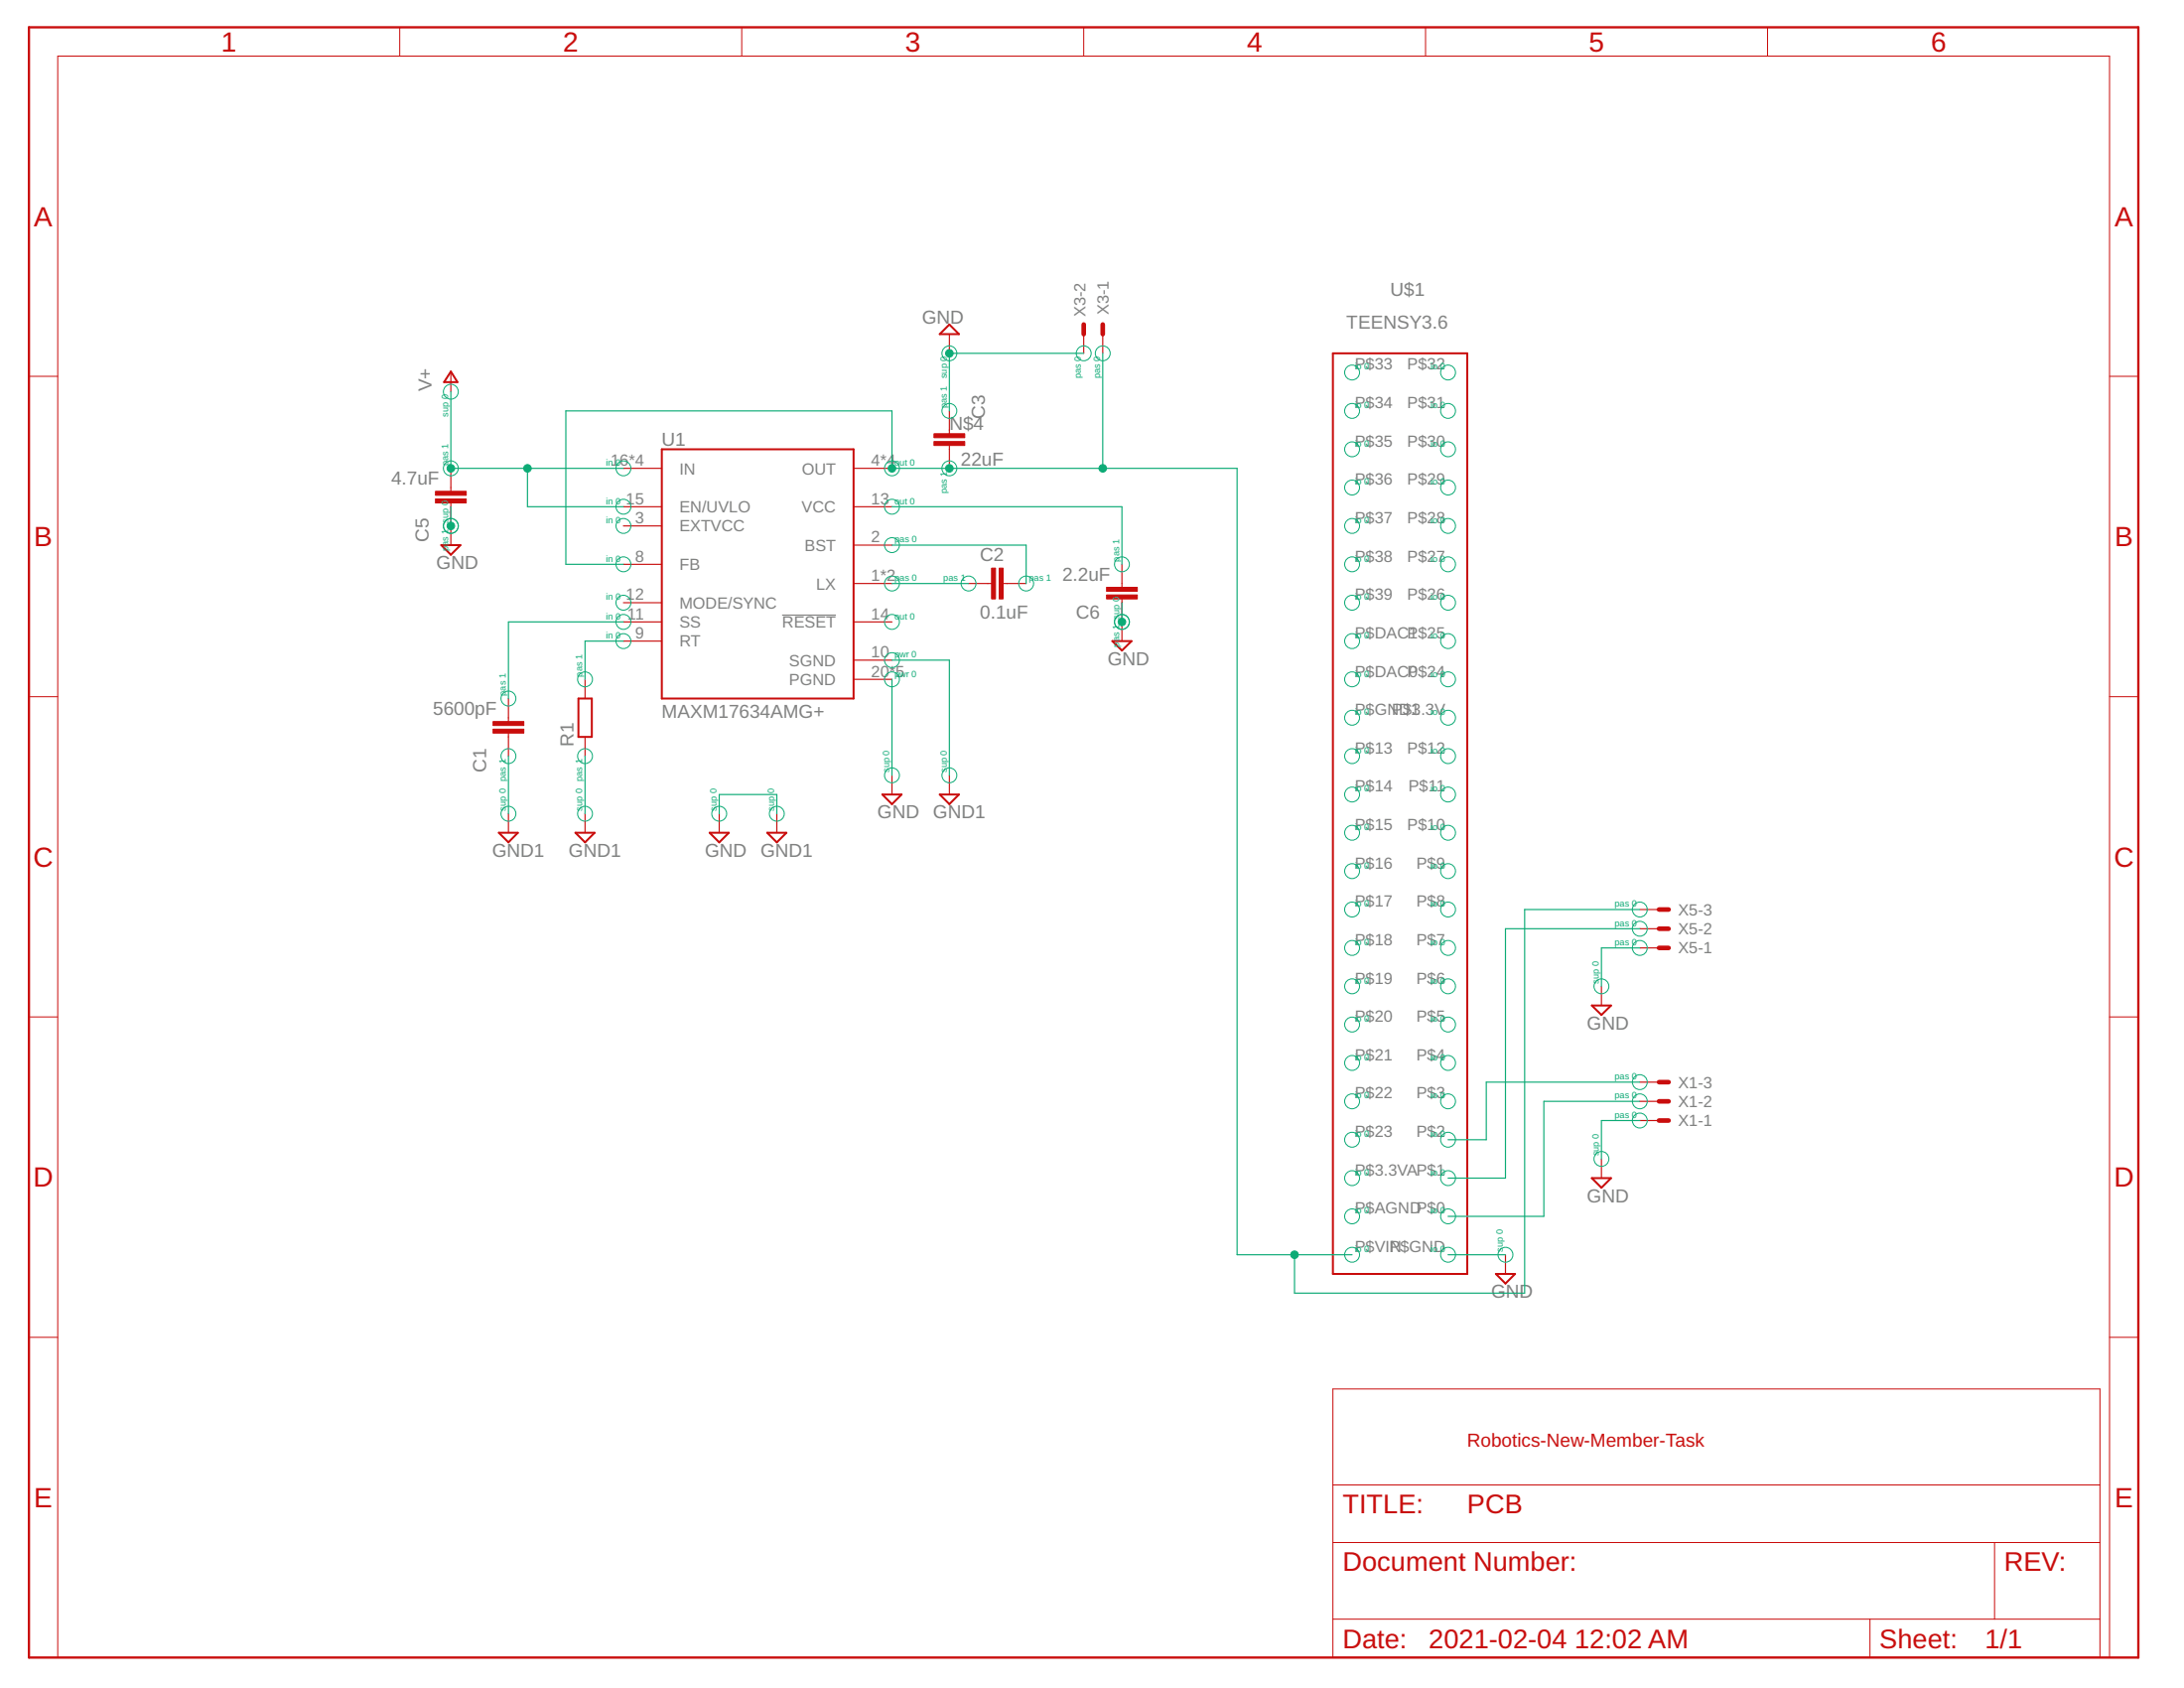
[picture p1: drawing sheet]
<svg xmlns="http://www.w3.org/2000/svg" width="279mm" height="216mm" viewBox="0 0 279 216" stroke-linecap="round" stroke-linejoin="round" font-family="sans-serif">
<path d="M100.1 78.7h6.8" fill="none" stroke="#808080" stroke-width=".15"/>
<path d="M3.7 3.5h269.9v208.5h-269.9z" fill="none" stroke="#c90d0c" stroke-width=".3"/>
<g fill="none" stroke="#c90d0c" stroke-width=".13">
<path d="M51.1 3.5v3.7M94.9 3.5v3.7M138.6 3.5v3.7M182.4 3.5v3.7M226.1 3.5v3.7M3.7 48.1h3.7M269.9 48.1h3.7M3.7 89.1h3.7M269.9 89.1h3.7M3.7 130.1h3.7M269.9 130.1h3.7M3.7 171h3.7"/>
<path d="M170.5 177.7h98.1v34.3h-98.1zM269.9 171h3.7M170.5 197.3h98.1M170.5 189.9h98.1M255.2 197.3v9.8M7.4 212v-204.8h262.5v204.8M170.5 207.1h98.1M239.2 207.1v4.9"/>
</g>
<path d="M138.6 41.5v1.2M141.1 41.5v1.2M212.2 118.8h1.3M212.2 116.3h1.3M212.2 121.2h1.3M212.2 138.4h1.3M212.2 143.3h1.3M212.2 140.9h1.3" fill="none" stroke="#c90d0c" stroke-width=".59"/>
<g fill="none" stroke="#c90d0c" stroke-width=".15">
<path d="M57.7 47.6v2.5M57.7 59.9v3M79.8 59.9h4.9M109.2 59.9h4.9M121.5 42.7v2.5M121.5 52.6v2.9M121.5 57v2.9M138.6 42.7v2.5M141.1 42.7v2.5M57.7 64.3v5.4M79.8 67.3h4.9M79.8 72.2h4.9"/>
<path d="M79.8 79.5h4.9M79.8 77.1h4.9M79.8 64.8h4.9M109.2 74.6h4.9M109.2 69.7h4.9M109.2 79.5h4.9M109.2 64.8h4.9M123.9 74.6h3M128.3 74.6h3M143.5 72.2v2.9M143.5 76.6v5.4M65 89.3v3"/>
<path d="M65 93.8v2.9M74.8 86.9v2.4M74.8 94.3v2.4M79.8 82h4.9M109.2 84.4h4.9M109.2 86.9h4.9M114.1 99.2v2.4M121.5 99.2v2.4M65 104.1v2.4M74.8 104.1v2.4M92 104.1v2.4M99.4 104.1v2.4"/>
<path d="M209.8 118.8h2.4M209.8 116.3h2.4M204.9 126.2v2.4M209.8 121.2h2.4M209.8 138.4h2.4M204.9 148.2v2.5M209.8 143.3h2.4M209.8 140.9h2.4M192.6 160.5v2.4"/>
</g>
<g fill="none" stroke="#c90d0c" stroke-width=".25">
<path d="M57.7 47.5l.8 1.4h-1.7zM84.7 57.5h24.5v31.8h-24.5zM121.5 41.5l1.2 1.2h-2.5zM170.5 45.2h17.2v117.7h-17.2zM56.5 69.7h2.4l-1.2 1.3zM74 89.3h1.7v5h-1.7zM142.3 82h2.5l-1.3 1.2zM63.8 106.5h2.5l-1.3 1.2zM73.6 106.5h2.5l-1.3 1.2zM90.8 106.5h2.4l-1.2 1.2zM98.1 106.5h2.5l-1.2 1.2zM112.9 101.6h2.4l-1.2 1.2z"/>
<path d="M120.2 101.6h2.5l-1.2 1.2zM203.6 128.6h2.5l-1.2 1.2zM203.6 150.7h2.5l-1.2 1.2zM191.4 162.9h2.4l-1.2 1.3z"/>
</g>
<g fill="#c90d0c" stroke="#c90d0c" stroke-width=".13">
<path d="M63.1 92.3h3.9v.5h-3.9z"/>
<path d="M63.1 93.3h3.9v.5h-3.9z"/>
<path d="M126.9 72.7h.5v3.9h-.5z"/>
<path d="M127.8 72.7h.5v3.9h-.5z"/>
<path d="M119.5 56.5h3.9v.5h-3.9z"/>
<path d="M119.5 55.5h3.9v.5h-3.9z"/>
<path d="M55.7 62.8h3.9v.6h-3.9z"/>
<path d="M55.7 63.8h3.9v.5h-3.9z"/>
<path d="M141.6 75.1h3.9v.5h-3.9z"/>
<path d="M141.6 76.1h3.9v.5h-3.9z"/>
</g>
<g fill="none" stroke="#0dab76" stroke-width=".13">
<circle cx="57.7" cy="50.1" r=".95"/>
<circle cx="57.7" cy="59.9" r=".95"/>
<circle cx="79.8" cy="59.9" r=".95"/>
<circle cx="114.1" cy="59.9" r=".95"/>
<circle cx="121.5" cy="52.6" r=".95"/>
<circle cx="121.5" cy="59.9" r=".95"/>
<circle cx="121.5" cy="45.2" r=".95"/>
<circle cx="138.6" cy="45.2" r=".95"/>
<circle cx="141.1" cy="45.2" r=".95"/>
<circle cx="173" cy="47.6" r=".95"/>
<circle cx="173" cy="57.5" r=".95"/>
<circle cx="173" cy="52.6" r=".95"/>
<circle cx="185.3" cy="57.5" r=".95"/>
<circle cx="185.3" cy="52.6" r=".95"/>
<circle cx="185.3" cy="47.6" r=".95"/>
<circle cx="57.7" cy="67.3" r=".95"/>
<circle cx="79.8" cy="77.1" r=".95"/>
<circle cx="79.8" cy="79.5" r=".95"/>
<circle cx="79.8" cy="67.3" r=".95"/>
<circle cx="79.8" cy="64.8" r=".95"/>
<circle cx="79.8" cy="72.2" r=".95"/>
<circle cx="114.1" cy="79.5" r=".95"/>
<circle cx="114.1" cy="74.6" r=".95"/>
<circle cx="114.1" cy="69.7" r=".95"/>
<circle cx="114.1" cy="64.8" r=".95"/>
<circle cx="123.9" cy="74.6" r=".95"/>
<circle cx="131.3" cy="74.6" r=".95"/>
<circle cx="143.5" cy="72.2" r=".95"/>
<circle cx="143.5" cy="79.5" r=".95"/>
<circle cx="173" cy="62.4" r=".95"/>
<circle cx="173" cy="67.3" r=".95"/>
<circle cx="173" cy="77.1" r=".95"/>
<circle cx="173" cy="72.2" r=".95"/>
<circle cx="185.3" cy="67.3" r=".95"/>
<circle cx="185.3" cy="62.4" r=".95"/>
<circle cx="185.3" cy="72.2" r=".95"/>
<circle cx="185.3" cy="77.1" r=".95"/>
<circle cx="65" cy="96.7" r=".95"/>
<circle cx="65" cy="89.3" r=".95"/>
<circle cx="74.8" cy="96.7" r=".95"/>
<circle cx="74.8" cy="86.9" r=".95"/>
<circle cx="79.8" cy="82" r=".95"/>
<circle cx="114.1" cy="99.2" r=".95"/>
<circle cx="114.1" cy="86.9" r=".95"/>
<circle cx="114.1" cy="84.4" r=".95"/>
<circle cx="121.5" cy="99.2" r=".95"/>
<circle cx="173" cy="96.7" r=".95"/>
<circle cx="173" cy="91.8" r=".95"/>
<circle cx="173" cy="86.9" r=".95"/>
<circle cx="173" cy="82" r=".95"/>
<circle cx="185.3" cy="91.8" r=".95"/>
<circle cx="185.3" cy="96.7" r=".95"/>
<circle cx="185.3" cy="86.9" r=".95"/>
<circle cx="185.3" cy="82" r=".95"/>
<circle cx="65" cy="104.1" r=".95"/>
<circle cx="74.8" cy="104.1" r=".95"/>
<circle cx="92" cy="104.1" r=".95"/>
<circle cx="99.4" cy="104.1" r=".95"/>
<circle cx="173" cy="106.5" r=".95"/>
<circle cx="173" cy="116.3" r=".95"/>
<circle cx="173" cy="101.6" r=".95"/>
<circle cx="173" cy="111.4" r=".95"/>
<circle cx="185.3" cy="111.4" r=".95"/>
<circle cx="185.3" cy="106.5" r=".95"/>
<circle cx="185.3" cy="101.6" r=".95"/>
<circle cx="185.3" cy="116.3" r=".95"/>
<circle cx="209.8" cy="116.3" r=".95"/>
<circle cx="209.8" cy="118.8" r=".95"/>
<circle cx="173" cy="131" r=".95"/>
<circle cx="173" cy="126.2" r=".95"/>
<circle cx="173" cy="136" r=".95"/>
<circle cx="173" cy="121.2" r=".95"/>
<circle cx="185.3" cy="126.2" r=".95"/>
<circle cx="185.3" cy="136" r=".95"/>
<circle cx="185.3" cy="131" r=".95"/>
<circle cx="185.3" cy="121.2" r=".95"/>
<circle cx="204.9" cy="126.2" r=".95"/>
<circle cx="209.8" cy="138.4" r=".95"/>
<circle cx="209.8" cy="121.2" r=".95"/>
<circle cx="173" cy="145.8" r=".95"/>
<circle cx="173" cy="150.7" r=".95"/>
<circle cx="173" cy="155.6" r=".95"/>
<circle cx="173" cy="140.9" r=".95"/>
<circle cx="185.3" cy="155.6" r=".95"/>
<circle cx="185.3" cy="145.8" r=".95"/>
<circle cx="185.3" cy="140.9" r=".95"/>
<circle cx="185.3" cy="150.7" r=".95"/>
<circle cx="204.9" cy="148.2" r=".95"/>
<circle cx="209.8" cy="143.3" r=".95"/>
<circle cx="209.8" cy="140.9" r=".95"/>
<circle cx="173" cy="160.5" r=".95"/>
<circle cx="185.3" cy="160.5" r=".95"/>
<circle cx="192.6" cy="160.5" r=".95"/>
</g>
<g fill="none" stroke="#0dab76" stroke-width=".15">
<path d="M57.7 50.1v9.8h22.1M67.5 59.9v4.9h12.3M138.6 45.2h-17.1v7.4M141.1 45.2v14.7M57.7 64.8v2.5M79.8 72.2h-7.4v-19.6h41.7v7.3h44.2v100.6h14.7M79.8 79.5h-14.8v9.8M114.1 64.8h29.4v7.4M114.1 69.7h17.2v4.9M114.1 74.6h9.8M143.5 77.1v2.4M65 96.7v7.4"/>
<path d="M74.8 96.7v7.4M79.8 82h-5v4.9M114.1 86.9v12.3M114.1 84.4h7.4v14.8M92 104.1v-2.5h7.4v2.5M209.8 116.3h-14.7v49.1h-29.5v-4.9M209.8 118.8h-17.2v31.9h-7.3M209.8 121.2h-4.9v5M209.8 138.4h-19.7v7.4h-4.8M209.8 143.3h-4.9v4.9M209.8 140.9h-12.3v14.7h-12.2M185.3 160.5h7.3"/>
</g>
<g fill="#0dab76" stroke="#0dab76" stroke-width=".13">
<circle cx="57.7" cy="59.9" r=".49"/>
<circle cx="67.5" cy="59.9" r=".49"/>
<circle cx="57.7" cy="67.3" r=".49"/>
<circle cx="143.5" cy="79.5" r=".49"/>
<circle cx="121.5" cy="45.2" r=".49"/>
<circle cx="114.1" cy="59.9" r=".49"/>
<circle cx="121.5" cy="59.9" r=".49"/>
<circle cx="141.1" cy="59.9" r=".49"/>
<circle cx="165.6" cy="160.5" r=".49"/>
</g>
<g font-size="3.6" fill="#c90d0c">
<text x="28.3" y="6.6">1</text>
<text x="72" y="6.6">2</text>
<text x="115.8" y="6.6">3</text>
<text x="159.5" y="6.6">4</text>
<text x="203.3" y="6.6">5</text>
<text x="247" y="6.6">6</text>
<text x="4.4" y="28.9">A</text>
<text x="270.5" y="28.9">A</text>
<text x="4.4" y="69.9">B</text>
<text x="270.5" y="69.9">B</text>
<text x="4.3" y="110.8">C</text>
<text x="270.5" y="110.8">C</text>
<text x="4.3" y="151.8">D</text>
<text x="270.5" y="151.8">D</text>
<text x="4.4" y="192.8">E</text>
<text x="270.5" y="192.8">E</text>
</g>
<g font-size="3.5" fill="#c90d0c">
<text x="171.8" y="193.6">TITLE:</text>
<text x="187.7" y="193.6">PCB</text>
<text x="171.8" y="201">Document Number:</text>
<text x="256.4" y="201">REV:</text>
<text x="171.8" y="210.8">Date:</text>
<text x="182.8" y="210.8">2021-02-04</text>
<text x="201.4" y="210.8">12:02 AM</text>
<text x="240.4" y="210.8">Sheet:</text>
<text x="253.9" y="210.8">1/1</text>
</g>
<g font-size="2.4" fill="#808080">
<text x="117.9" y="41.4">GND</text>
<text x="177.9" y="37.8">U$1</text>
<text x="172.2" y="42">TEENSY3.6</text>
<text x="55.2" y="50.1" transform="rotate(-90 55.2 50.1)">V+</text>
<text x="126" y="53.5" transform="rotate(-90 126 53.5)">C3</text>
<text x="84.7" y="57">U1</text>
<text x="121.5" y="55">N$4</text>
<text x="122.9" y="59.5">22uF</text>
<text x="50" y="62">4.7uF</text>
<text x="54.9" y="69.4" transform="rotate(-90 54.9 69.4)">C5</text>
<text x="125.4" y="71.8">C2</text>
<text x="55.8" y="72.8">GND</text>
<text x="135.9" y="74.3">2.2uF</text>
<text x="125.4" y="79.2">0.1uF</text>
<text x="137.7" y="79.2">C6</text>
<text x="141.7" y="85.1">GND</text>
<text x="55.4" y="91.4">5600pF</text>
<text x="73.4" y="95.5" transform="rotate(-90 73.4 95.5)">R1</text>
<text x="84.7" y="91.8">MAXM17634AMG+</text>
<text x="62.2" y="98.8" transform="rotate(-90 62.2 98.8)">C1</text>
<text x="112.3" y="104.7">GND</text>
<text x="119.4" y="104.7">GND1</text>
<text x="62.9" y="109.6">GND1</text>
<text x="72.8" y="109.6">GND1</text>
<text x="90.2" y="109.6">GND</text>
<text x="97.3" y="109.6">GND1</text>
<text x="203" y="131.7">GND</text>
<text x="203" y="153.7">GND</text>
<text x="190.8" y="166">GND</text>
</g>
<text font-size="2.4" fill="#c90d0c" x="187.7" y="185">Robotics-New-Member-Task</text>
<g font-size="2.1" fill="#808080">
<text x="138.9" y="40.5" transform="rotate(-90 138.9 40.5)">X3-2</text>
<text x="141.8" y="40.3" transform="rotate(-90 141.8 40.3)">X3-1</text>
<text x="173.3" y="47.3">P$33</text>
<text x="180" y="47.3">P$32</text>
<text x="173.3" y="52.2">P$34</text>
<text x="180" y="52.2">P$31</text>
<text x="78.1" y="59.6">16*4</text>
<text x="111.5" y="59.6">4*4</text>
<text x="173.3" y="57.1">P$35</text>
<text x="180" y="57.1">P$30</text>
<text x="80.1" y="64.5">15</text>
<text x="86.9" y="65.6">EN/UVLO</text>
<text x="86.9" y="60.6">IN</text>
<text x="102.6" y="65.6">VCC</text>
<text x="102.6" y="60.7">OUT</text>
<text x="111.5" y="64.5">13</text>
<text x="173.3" y="62">P$36</text>
<text x="180" y="62">P$29</text>
<text x="81.2" y="66.9">3</text>
<text x="81.2" y="71.8">8</text>
<text x="86.9" y="68">EXTVCC</text>
<text x="102.9" y="70.5">BST</text>
<text x="111.5" y="69.4">2</text>
<text x="173.3" y="66.9">P$37</text>
<text x="173.3" y="71.8">P$38</text>
<text x="180" y="71.8">P$27</text>
<text x="180" y="66.9">P$28</text>
<text x="80.1" y="76.7">12</text>
<text x="86.9" y="72.9">FB</text>
<text x="86.9" y="77.8">MODE/SYNC</text>
<text x="104.4" y="75.4">LX</text>
<text x="111.5" y="74.3">1*2</text>
<text x="173.3" y="76.7">P$39</text>
<text x="180" y="76.7">P$26</text>
<text x="80.2" y="79.2">11</text>
<text x="81.2" y="81.6">9</text>
<text x="86.9" y="82.7">RT</text>
<text x="86.9" y="80.3">SS</text>
<text x="100.1" y="80.3">RESET</text>
<text x="111.5" y="79.2">14</text>
<text x="173.3" y="81.6">P$DACP$25</text>
<text x="180.2" y="81.6">1</text>
<text x="100.9" y="85.2">SGND</text>
<text x="100.9" y="87.6">PGND</text>
<text x="111.5" y="84.1">10</text>
<text x="111.5" y="86.6">20*5</text>
<text x="173.3" y="86.6">P$DACP$24</text>
<text x="180.2" y="86.6">0</text>
<text x="173.3" y="91.5">P$GNPD1</text>
<text x="179.5" y="91.5">$3.3V</text>
<text x="173.3" y="96.4">P$13</text>
<text x="173.3" y="101.3">P$14</text>
<text x="180" y="96.4">P$12</text>
<text x="180.2" y="101.3">P$11</text>
<text x="173.3" y="106.2">P$15</text>
<text x="180" y="106.2">P$10</text>
<text x="173.3" y="111.1">P$16</text>
<text x="181.2" y="111.1">P$9</text>
<text x="173.3" y="116">P$17</text>
<text x="181.2" y="116">P$8</text>
<text x="214.7" y="119.5">X5-2</text>
<text x="214.7" y="117.1">X5-3</text>
<text x="173.3" y="120.9">P$18</text>
<text x="173.3" y="125.8">P$19</text>
<text x="181.2" y="125.8">P$6</text>
<text x="181.2" y="120.9">P$7</text>
<text x="214.7" y="122">X5-1</text>
<text x="173.3" y="130.7">P$20</text>
<text x="181.2" y="130.7">P$5</text>
<text x="173.3" y="135.6">P$21</text>
<text x="181.2" y="135.6">P$4</text>
<text x="173.3" y="140.5">P$22</text>
<text x="181.2" y="140.5">P$3</text>
<text x="214.7" y="141.6">X1-2</text>
<text x="214.7" y="139.1">X1-3</text>
<text x="173.3" y="145.4">P$23</text>
<text x="181.2" y="145.4">P$2</text>
<text x="214.7" y="144.1">X1-1</text>
<text x="173.3" y="150.3">P$3.3VAP$1</text>
<text x="173.3" y="155.2">P$AGNDP$0</text>
<text x="173.3" y="160.1">P$VIP$GND</text>
<text x="177.8" y="160.1">N</text>
</g>
<g font-size="1.2" fill="#0dab76">
<text x="173.3" y="47.3">io 0</text>
<text x="183" y="47.3">io 0</text>
<text x="57.3" y="53.3" transform="rotate(-90 57.3 53.3)">sup 0</text>
<text x="121.1" y="52.2" transform="rotate(-90 121.1 52.2)">pas 1</text>
<text x="121.1" y="48.4" transform="rotate(-90 121.1 48.4)">sup 0</text>
<text x="138.3" y="48.4" transform="rotate(-90 138.3 48.4)">pas 0</text>
<text x="140.7" y="48.4" transform="rotate(-90 140.7 48.4)">pas 0</text>
<text x="173.3" y="52.2">io 0</text>
<text x="183" y="52.2">io 0</text>
<text x="57.3" y="59.6" transform="rotate(-90 57.3 59.6)">pas 1</text>
<text x="77.5" y="59.6">in 0</text>
<text x="114.4" y="59.6">out 0</text>
<text x="173.3" y="57.1">io 0</text>
<text x="183" y="57.1">io 0</text>
<text x="77.5" y="64.5">in 0</text>
<text x="114.4" y="64.5">out 0</text>
<text x="121.1" y="63.1" transform="rotate(-90 121.1 63.1)">pas 1</text>
<text x="173.3" y="62">io 0</text>
<text x="183" y="62">io 0</text>
<text x="57.3" y="70.5" transform="rotate(-90 57.3 70.5)">pas 1 sup 0</text>
<text x="77.5" y="66.9">in 0</text>
<text x="77.5" y="71.8">in 0</text>
<text x="114.4" y="69.4">pas 0</text>
<text x="143.2" y="71.8" transform="rotate(-90 143.2 71.8)">pas 1</text>
<text x="173.3" y="66.9">io 0</text>
<text x="173.3" y="71.8">io 0</text>
<text x="183" y="71.8">io 0</text>
<text x="183" y="66.9">io 0</text>
<text x="77.5" y="76.7">in 0</text>
<text x="114.4" y="74.3">pas 0</text>
<text x="120.7" y="74.3">pas 1</text>
<text x="131.6" y="74.3">pas 1</text>
<text x="173.3" y="76.7">io 0</text>
<text x="183" y="76.7">io 0</text>
<text x="77.5" y="81.6">in 0</text>
<text x="77.5" y="79.2">in 0</text>
<text x="114.4" y="79.2">out 0</text>
<text x="143.2" y="82.8" transform="rotate(-90 143.2 82.8)">pas 1 sup 0</text>
<text x="173.3" y="81.6">io 0</text>
<text x="183" y="81.6">io 0</text>
<text x="64.7" y="89" transform="rotate(-90 64.7 89)">pas 1</text>
<text x="74.5" y="86.6" transform="rotate(-90 74.5 86.6)">pas 1</text>
<text x="114.4" y="84.1">pwr 0</text>
<text x="114.4" y="86.6">pwr 0</text>
<text x="173.3" y="86.6">io 0</text>
<text x="183" y="86.6">io 0</text>
<text x="173.3" y="91.5">io 0</text>
<text x="183" y="91.5">io 0</text>
<text x="64.7" y="99.9" transform="rotate(-90 64.7 99.9)">pas 1</text>
<text x="74.5" y="99.9" transform="rotate(-90 74.5 99.9)">pas 1</text>
<text x="99" y="101.5" transform="rotate(-90 99 101.5)">0</text>
<text x="113.8" y="98.8" transform="rotate(-90 113.8 98.8)">sup 0</text>
<text x="121.1" y="98.8" transform="rotate(-90 121.1 98.8)">sup 0</text>
<text x="173.3" y="96.4">io 0</text>
<text x="173.3" y="101.3">io 0</text>
<text x="183" y="101.3">io 0</text>
<text x="183" y="96.4">io 0</text>
<text x="64.7" y="103.7" transform="rotate(-90 64.7 103.7)">sup 0</text>
<text x="74.5" y="103.7" transform="rotate(-90 74.5 103.7)">sup 0</text>
<text x="91.7" y="103.7" transform="rotate(-90 91.7 103.7)">sup 0</text>
<text x="99" y="103.7" transform="rotate(-90 99 103.7)">sup</text>
<text x="173.3" y="106.2">io 0</text>
<text x="183" y="106.2">io 0</text>
<text x="173.3" y="111.1">io 0</text>
<text x="183" y="111.1">io 0</text>
<text x="173.3" y="116">io 0</text>
<text x="183" y="116">io 0</text>
<text x="206.6" y="118.4">pas 0</text>
<text x="206.6" y="116">pas 0</text>
<text x="173.3" y="120.9">io 0</text>
<text x="173.3" y="125.8">io 0</text>
<text x="183" y="125.8">io 0</text>
<text x="183" y="120.9">io 0</text>
<text x="204.5" y="125.8" transform="rotate(-90 204.5 125.8)">sup 0</text>
<text x="206.6" y="120.9">pas 0</text>
<text x="173.3" y="130.7">io 0</text>
<text x="183" y="130.7">io 0</text>
<text x="173.3" y="135.6">io 0</text>
<text x="183" y="135.6">io 0</text>
<text x="173.3" y="140.5">io 0</text>
<text x="183" y="140.5">io 0</text>
<text x="206.6" y="143">pas 0</text>
<text x="206.6" y="140.5">pas 0</text>
<text x="206.6" y="138.1">pas 0</text>
<text x="173.3" y="145.4">io 0</text>
<text x="183" y="145.4">io 0</text>
<text x="204.5" y="147.9" transform="rotate(-90 204.5 147.9)">sup 0</text>
<text x="173.3" y="150.3">io 0</text>
<text x="173.3" y="155.2">io 0</text>
<text x="183" y="155.2">io 0</text>
<text x="183" y="150.3">io 0</text>
<text x="173.3" y="160.1">io 0</text>
<text x="183" y="160.1">io 0</text>
<text x="192.3" y="160.1" transform="rotate(-90 192.3 160.1)">sup 0</text>
</g>
</svg>
